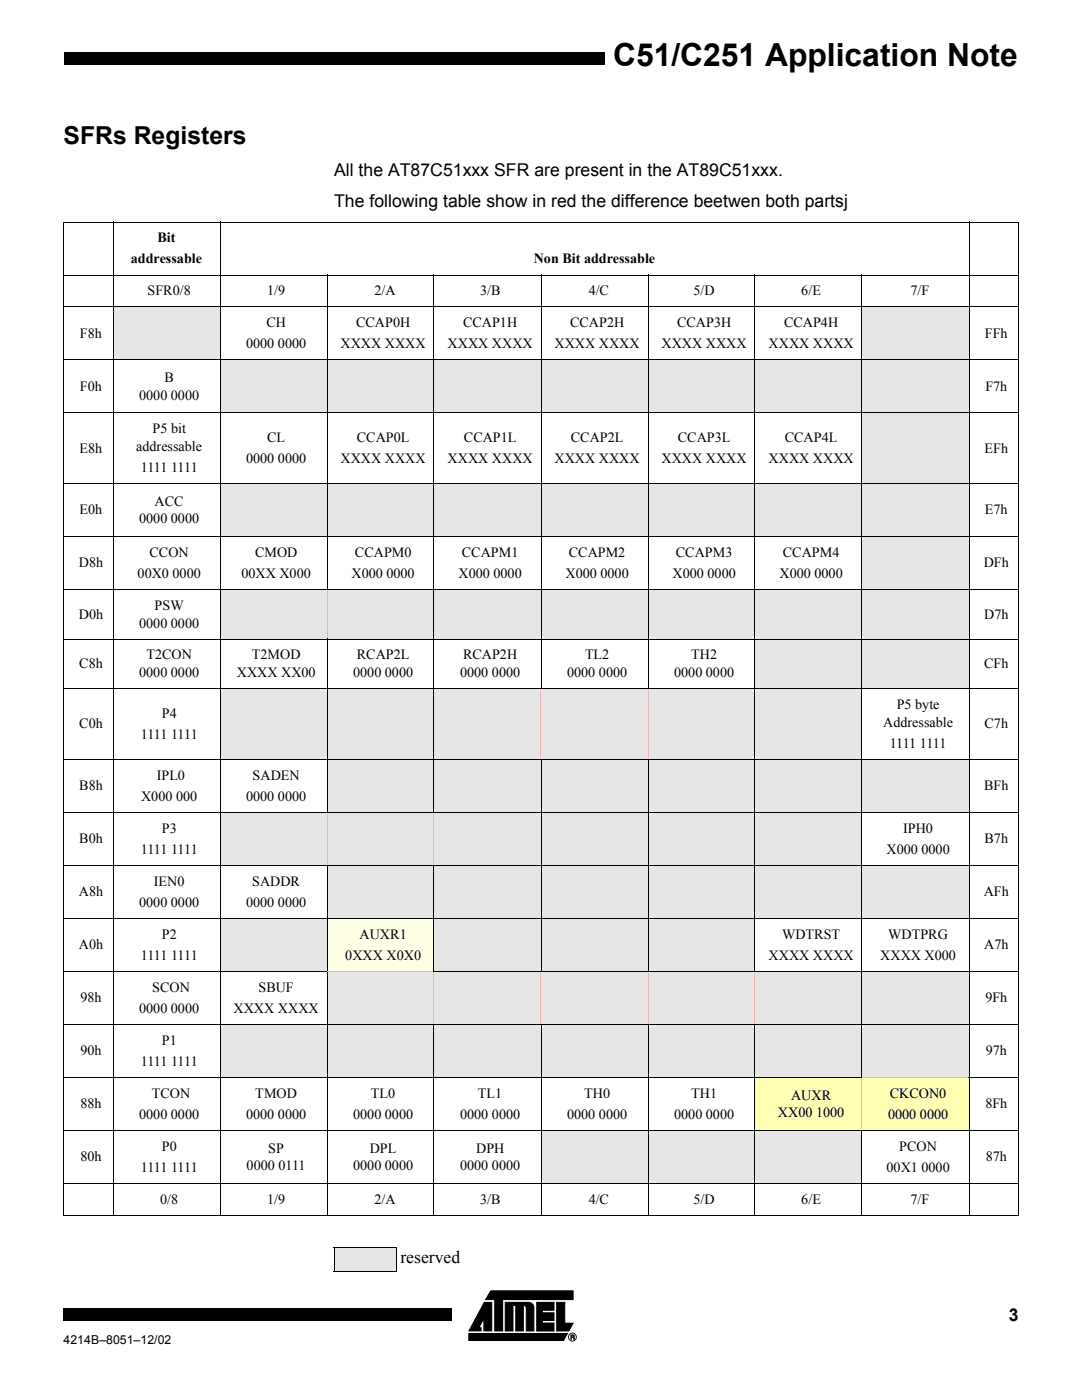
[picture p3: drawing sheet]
<svg xmlns="http://www.w3.org/2000/svg" width="216mm" height="279mm" viewBox="0 0 216 279" stroke-linecap="round" stroke-linejoin="round" font-family="sans-serif">
<path d="M0 10.5h120.6v2.4h-120.6zM12.7 261.1h1.2v2.4h-1.2zM13.9 261.1h76.2v2.4h-76.2z" fill="#000"/>
<g fill="#fff">
<path d="M0 6.4h12.7v12.7h-12.7z"/>
<path d="M92.3 256.7h23.8v11.9h-23.8z"/>
<path d="M93.2 257.5h22.1v10.3h-22.1z"/>
</g>
<path d="M96.6 259.9h1.5v5.7h-1.5v-2.5l-1.1 1.9h.5v.6h-2.4zM107.1 259.9h3.4v1.6h-2.3v.5h2.3v1.5h-2.3v.5h2.3v1.6h-3.4zM111.1 259.9h1.6v4.2h1.6l-.8 1.5h-2.4zM93.5 266.1h19.7l-.7 1.4h-19zM100.8 259.9h4.6a1.05 1.05 0 0 1 1.1 1.2v4.5h-1.5v-4.6a.52 .52 0 0 0-.6-.5v5.1h-1.5v-5.1h-.5v5.1h-1.6z" fill="#000" stroke="#000" stroke-width=".2"/>
<path d="M97.9 257.6h16.5v1.8h-14.1v6.2h-1.6v-6.2h-1.8z" fill="#000"/>
<path d="M97.9 257.6h16.5v1.8h-14.1v6.2h-1.6v-6.2h-1.8z" fill="none" stroke="#000" stroke-width=".2"/>
<g fill="#231f20">
<path d="M114.3 266.4l.2 .1v.4l.1 .4-.3-.4 .2-.2z"/>
<path d="M113.9 266.4h.4l-.3 .1v.3h.3l-.3 .1v.4h-.1z"/>
</g>
<g fill="none" stroke="#231f20" stroke-width=".2">
<path d="M113.9 266.4l.6 .1v.4l.1 .4h-.1l-.2-.4h-.3v.4h-.1zM114 266.5h.4v.3h-.4z"/>
<circle cx="114.2" cy="266.8" r=".8"/>
</g>
<g fill="#fff">
<path d="M12.7 44.3h31.2v10.6h-31.2z"/>
<path d="M43.9 44.3h149.5v10.6h-149.5z"/>
<path d="M193.4 44.3h9.8v10.6h-9.8z"/>
<path d="M12.7 54.9h31.2v6.4h-31.2z"/>
<path d="M43.9 54.9h21.4v6.4h-21.4z"/>
<path d="M65.3 54.9h21.3v6.4h-21.3z"/>
<path d="M86.6 54.9h21.3v6.4h-21.3z"/>
<path d="M107.9 54.9h21.4v6.4h-21.4z"/>
<path d="M129.3 54.9h21.3v6.4h-21.3z"/>
<path d="M150.6 54.9h21.4v6.4h-21.4z"/>
<path d="M172 54.9h21.4v6.4h-21.4z"/>
<path d="M193.4 54.9h9.8v6.4h-9.8z"/>
<path d="M12.7 61.3h9.9v10.5h-9.9z"/>
</g>
<path d="M22.6 61.3h21.3v10.5h-21.3z" fill="#e6e6e6"/>
<g fill="#fff">
<path d="M43.9 61.3h21.4v10.5h-21.4z"/>
<path d="M65.3 61.3h21.3v10.5h-21.3z"/>
<path d="M86.6 61.3h21.3v10.5h-21.3z"/>
<path d="M107.9 61.3h21.4v10.5h-21.4z"/>
<path d="M129.3 61.3h21.3v10.5h-21.3z"/>
<path d="M150.6 61.3h21.4v10.5h-21.4z"/>
</g>
<path d="M172 61.3h21.4v10.5h-21.4z" fill="#e6e6e6"/>
<g fill="#fff">
<path d="M193.4 61.3h9.8v10.5h-9.8z"/>
<path d="M12.7 71.8h9.9v10.6h-9.9z"/>
<path d="M22.6 71.8h21.3v10.6h-21.3z"/>
</g>
<path d="M43.9 71.8h149.5v10.6h-149.5z" fill="#e6e6e6"/>
<g fill="#fff">
<path d="M193.4 71.8h9.8v10.6h-9.8z"/>
<path d="M12.7 82.4h9.9v14.1h-9.9z"/>
<path d="M22.6 82.4h21.3v14.1h-21.3z"/>
<path d="M43.9 82.4h21.4v14.1h-21.4z"/>
<path d="M65.3 82.4h21.3v14.1h-21.3z"/>
<path d="M86.6 82.4h21.3v14.1h-21.3z"/>
<path d="M107.9 82.4h21.4v14.1h-21.4z"/>
<path d="M129.3 82.4h21.3v14.1h-21.3z"/>
<path d="M150.6 82.4h21.4v14.1h-21.4z"/>
</g>
<path d="M172 82.4h21.4v14.1h-21.4z" fill="#e6e6e6"/>
<g fill="#fff">
<path d="M193.4 82.4h9.8v14.1h-9.8z"/>
<path d="M12.7 96.5h9.9v10.6h-9.9z"/>
<path d="M22.6 96.5h21.3v10.6h-21.3z"/>
</g>
<path d="M43.9 96.5h149.5v10.6h-149.5z" fill="#e6e6e6"/>
<g fill="#fff">
<path d="M193.4 96.5h9.8v10.6h-9.8z"/>
<path d="M12.7 107.1h9.9v10.6h-9.9z"/>
<path d="M22.6 107.1h21.3v10.6h-21.3z"/>
<path d="M43.9 107.1h21.4v10.6h-21.4z"/>
<path d="M65.3 107.1h21.3v10.6h-21.3z"/>
<path d="M86.6 107.1h21.3v10.6h-21.3z"/>
<path d="M107.9 107.1h21.4v10.6h-21.4z"/>
<path d="M129.3 107.1h21.3v10.6h-21.3z"/>
<path d="M150.6 107.1h21.4v10.6h-21.4z"/>
</g>
<path d="M172 107.1h21.4v10.6h-21.4z" fill="#e6e6e6"/>
<g fill="#fff">
<path d="M193.4 107.1h9.8v10.6h-9.8z"/>
<path d="M12.7 117.7h9.9v9.9h-9.9z"/>
<path d="M22.6 117.7h21.3v9.9h-21.3z"/>
</g>
<path d="M43.9 117.7h149.5v9.9h-149.5z" fill="#e6e6e6"/>
<g fill="#fff">
<path d="M193.4 117.7h9.8v9.9h-9.8z"/>
<path d="M12.7 127.6h9.9v9.9h-9.9z"/>
<path d="M22.6 127.6h21.3v9.9h-21.3z"/>
<path d="M43.9 127.6h21.4v9.9h-21.4z"/>
<path d="M65.3 127.6h21.3v9.9h-21.3z"/>
<path d="M86.6 127.6h21.3v9.9h-21.3z"/>
<path d="M107.9 127.6h21.4v9.9h-21.4z"/>
<path d="M129.3 127.6h21.3v9.9h-21.3z"/>
</g>
<path d="M150.6 127.6h42.8v9.9h-42.8z" fill="#e6e6e6"/>
<g fill="#fff">
<path d="M193.4 127.6h9.8v9.9h-9.8z"/>
<path d="M12.7 137.5h9.9v14.1h-9.9z"/>
<path d="M22.6 137.5h21.3v14.1h-21.3z"/>
</g>
<path d="M43.9 137.5h128.1v14.1h-128.1z" fill="#e6e6e6"/>
<g fill="#fff">
<path d="M172 137.5h21.4v14.1h-21.4z"/>
<path d="M193.4 137.5h9.8v14.1h-9.8z"/>
<path d="M12.7 151.6h9.9v10.6h-9.9z"/>
<path d="M22.6 151.6h21.3v10.6h-21.3z"/>
<path d="M43.9 151.6h21.4v10.6h-21.4z"/>
</g>
<path d="M65.3 151.6h128.1v10.6h-128.1z" fill="#e6e6e6"/>
<g fill="#fff">
<path d="M193.4 151.6h9.8v10.6h-9.8z"/>
<path d="M12.7 162.2h9.9v10.5h-9.9z"/>
<path d="M22.6 162.2h21.3v10.5h-21.3z"/>
</g>
<path d="M43.9 162.2h128.1v10.5h-128.1z" fill="#e6e6e6"/>
<g fill="#fff">
<path d="M172 162.2h21.4v10.5h-21.4z"/>
<path d="M193.4 162.2h9.8v10.5h-9.8z"/>
<path d="M12.7 172.7h9.9v10.6h-9.9z"/>
<path d="M22.6 172.7h21.3v10.6h-21.3z"/>
<path d="M43.9 172.7h21.4v10.6h-21.4z"/>
</g>
<path d="M65.3 172.7h128.1v10.6h-128.1z" fill="#e6e6e6"/>
<g fill="#fff">
<path d="M193.4 172.7h9.8v10.6h-9.8z"/>
<path d="M12.7 183.3h9.9v10.6h-9.9z"/>
<path d="M22.6 183.3h21.3v10.6h-21.3z"/>
</g>
<path d="M43.9 183.3h21.4v10.6h-21.4z" fill="#e6e6e6"/>
<path d="M65.3 183.3h21.3v10.6h-21.3z" fill="#ffffe6"/>
<path d="M86.6 183.3h64v10.6h-64z" fill="#e6e6e6"/>
<g fill="#fff">
<path d="M150.6 183.3h21.4v10.6h-21.4z"/>
<path d="M172 183.3h21.4v10.6h-21.4z"/>
<path d="M193.4 183.3h9.8v10.6h-9.8z"/>
<path d="M12.7 193.9h9.9v10.6h-9.9z"/>
<path d="M22.6 193.9h21.3v10.6h-21.3z"/>
<path d="M43.9 193.9h21.4v10.6h-21.4z"/>
</g>
<path d="M65.3 193.9h128.1v10.6h-128.1z" fill="#e6e6e6"/>
<g fill="#fff">
<path d="M193.4 193.9h9.8v10.6h-9.8z"/>
<path d="M12.7 204.5h9.9v10.6h-9.9z"/>
<path d="M22.6 204.5h21.3v10.6h-21.3z"/>
</g>
<path d="M43.9 204.5h149.5v10.6h-149.5z" fill="#e6e6e6"/>
<g fill="#fff">
<path d="M193.4 204.5h9.8v10.6h-9.8z"/>
<path d="M12.7 215.1h9.9v10.6h-9.9z"/>
<path d="M22.6 215.1h21.3v10.6h-21.3z"/>
<path d="M43.9 215.1h21.4v10.6h-21.4z"/>
<path d="M65.3 215.1h21.3v10.6h-21.3z"/>
<path d="M86.6 215.1h21.3v10.6h-21.3z"/>
<path d="M107.9 215.1h21.4v10.6h-21.4z"/>
<path d="M129.3 215.1h21.3v10.6h-21.3z"/>
</g>
<g fill="#ffffb3">
<path d="M150.6 215.1h21.4v10.6h-21.4z"/>
<path d="M172 215.1h21.4v10.6h-21.4z"/>
</g>
<g fill="#fff">
<path d="M193.4 215.1h9.8v10.6h-9.8z"/>
<path d="M12.7 225.7h9.9v10.5h-9.9z"/>
<path d="M22.6 225.7h21.3v10.5h-21.3z"/>
<path d="M43.9 225.7h21.4v10.5h-21.4z"/>
<path d="M65.3 225.7h21.3v10.5h-21.3z"/>
<path d="M86.6 225.7h21.3v10.5h-21.3z"/>
</g>
<path d="M107.9 225.7h64.1v10.5h-64.1z" fill="#e6e6e6"/>
<g fill="#fff">
<path d="M172 225.7h21.4v10.5h-21.4z"/>
<path d="M193.4 225.7h9.8v10.5h-9.8z"/>
<path d="M12.7 236.2h31.2v6.4h-31.2z"/>
<path d="M43.9 236.2h21.4v6.4h-21.4z"/>
<path d="M65.3 236.2h21.3v6.4h-21.3z"/>
<path d="M86.6 236.2h21.3v6.4h-21.3z"/>
<path d="M107.9 236.2h21.4v6.4h-21.4z"/>
<path d="M129.3 236.2h21.3v6.4h-21.3z"/>
<path d="M150.6 236.2h21.4v6.4h-21.4z"/>
<path d="M172 236.2h21.4v6.4h-21.4z"/>
<path d="M193.4 236.2h9.8v6.4h-9.8z"/>
</g>
<g fill="none" stroke="#000" stroke-width=".2">
<path d="M12.6 44.3h190.7M12.6 54.9h190.7M12.7 44.4v198.1M22.6 44.2v198.5M43.9 44.2v198.5M65.3 54.8v63M86.6 54.8v107.4M107.9 54.8v82.8M129.3 54.8v82.8M150.6 54.8v139.2M172 54.8v160.4M193.4 44.2v198.5"/>
<path d="M203.2 44.4v198.1M12.6 61.3h190.7M12.6 71.8h190.7M12.6 82.4h190.7M12.6 96.5h190.7M12.6 107.1h190.7M12.6 117.7h190.7M12.6 127.6h190.7M12.6 137.5h190.7M65.3 127.5v34.7M12.6 151.6h190.7M107.9 151.5v42.5"/>
<path d="M129.3 151.5v42.5M12.6 162.2h190.7M12.6 172.7h190.7M65.3 172.7v70M86.6 172.7v21.3M12.6 183.3h190.7M12.6 193.9h52.7M86.5 193.9h116.8M12.6 204.5h190.7M12.6 215.1h159.5M86.6 204.4v38.3M107.9 204.4v38.3"/>
<path d="M129.3 204.4v38.3M150.6 204.4v38.3M193.3 215.1h10M12.6 225.7h190.7M12.6 236.2h190.7M172 225.6v17.1M12.6 242.6h190.7"/>
</g>
<path d="M65.3 117.6v10.1M107.9 137.4v14.3M129.3 137.4v14.3M65.3 162.1v10.7M86.6 162.1v10.7M65.2 193.9h21.5M86.6 193.8v10.8M107.9 193.8v10.8M129.3 193.8v10.8M150.6 193.8v10.8M171.9 215.1h21.5M172 215v10.7" fill="none" stroke="#ffb3b3" stroke-width=".2"/>
<path d="M66.7 248.9h12.4v5h-12.4z" fill="#e6e6e6"/>
<path d="M79.1 248.9h40v5h-40z" fill="#fff"/>
<path d="M66.6 248.9h12.6M66.6 253.9h12.6M66.7 249v4.8M79.1 249v4.8" fill="none" stroke="#000" stroke-width=".2"/>
<text font-size="6.3" x="122.3" y="13.2">C51/C251 Application Note</text>
<text font-size="4.9" x="12.7" y="28.7">SFRs Registers</text>
<g font-size="3.5">
<text x="66.7" y="35">All the AT87C51xxx SFR are present in the AT89C51xxx.</text>
<text x="66.7" y="41.4">The following table show in red the difference beetwen both partsj</text>
<text x="79.9" y="252">reserved</text>
<text x="201.3" y="263.7">3</text>
</g>
<g font-size="2.8">
<text x="26.1" y="52.6">addressable</text>
<text x="31.4" y="48.3">Bit</text>
<text x="106.5" y="52.6">Non Bit addressable</text>
<text x="29.4" y="58.9">SFR0/8</text>
<text x="53.3" y="58.9">1/9</text>
<text x="74.7" y="58.9">2/A</text>
<text x="95.8" y="58.9">3/B</text>
<text x="117.5" y="58.9">4/C</text>
<text x="138.4" y="58.9">5/D</text>
<text x="159.9" y="58.9">6/E</text>
<text x="181.7" y="58.9">7/F</text>
<text x="53.1" y="65.3">CH</text>
<text x="71.1" y="65.3">CCAP0H</text>
<text x="92.4" y="65.3">CCAP1H</text>
<text x="113.7" y="65.3">CCAP2H</text>
<text x="135.1" y="65.3">CCAP3H</text>
<text x="156.4" y="65.3">CCAP4H</text>
<text x="16" y="67.4">F8h</text>
<text x="49.1" y="69.5">0000 0000</text>
<text x="68" y="69.5">XXXX XXXX</text>
<text x="89.3" y="69.5">XXXX XXXX</text>
<text x="110.7" y="69.5">XXXX XXXX</text>
<text x="132" y="69.5">XXXX XXXX</text>
<text x="153.4" y="69.5">XXXX XXXX</text>
<text x="196.5" y="67.4">FFh</text>
<text x="16" y="78">F0h</text>
<text x="32.8" y="76.2">B</text>
<text x="196.6" y="78">F7h</text>
<text x="27.8" y="79.7">0000 0000</text>
<text x="27.2" y="90">addressable</text>
<text x="30.4" y="86.4">P5 bit</text>
<text x="53.3" y="88.2">CL</text>
<text x="71.2" y="88.2">CCAP0L</text>
<text x="92.6" y="88.2">CCAP1L</text>
<text x="113.9" y="88.2">CCAP2L</text>
<text x="135.3" y="88.2">CCAP3L</text>
<text x="156.6" y="88.2">CCAP4L</text>
<text x="15.9" y="90.3">E8h</text>
<text x="28.1" y="94.2">1111 1111</text>
<text x="49.1" y="92.4">0000 0000</text>
<text x="68" y="92.4">XXXX XXXX</text>
<text x="89.3" y="92.4">XXXX XXXX</text>
<text x="110.7" y="92.4">XXXX XXXX</text>
<text x="132" y="92.4">XXXX XXXX</text>
<text x="153.4" y="92.4">XXXX XXXX</text>
<text x="196.4" y="90.3">EFh</text>
<text x="30.9" y="100.9">ACC</text>
<text x="15.9" y="102.7">E0h</text>
<text x="27.8" y="104.4">0000 0000</text>
<text x="196.5" y="102.7">E7h</text>
<text x="15.7" y="113.2">D8h</text>
<text x="29.8" y="111.1">CCON</text>
<text x="50.9" y="111.1">CMOD</text>
<text x="70.8" y="111.1">CCAPM0</text>
<text x="92.2" y="111.1">CCAPM1</text>
<text x="113.5" y="111.1">CCAPM2</text>
<text x="134.9" y="111.1">CCAPM3</text>
<text x="156.2" y="111.1">CCAPM4</text>
<text x="196.3" y="113.2">DFh</text>
<text x="27.5" y="115.4">00X0 0000</text>
<text x="48.2" y="115.4">00XX X000</text>
<text x="70.1" y="115.4">X000 0000</text>
<text x="91.5" y="115.4">X000 0000</text>
<text x="112.8" y="115.4">X000 0000</text>
<text x="134.2" y="115.4">X000 0000</text>
<text x="155.6" y="115.4">X000 0000</text>
<text x="15.7" y="123.5">D0h</text>
<text x="27.8" y="125.2">0000 0000</text>
<text x="30.9" y="121.7">PSW</text>
<text x="196.4" y="123.5">D7h</text>
<text x="29.2" y="131.6">T2CON</text>
<text x="50.2" y="131.6">T2MOD</text>
<text x="71.2" y="131.6">RCAP2L</text>
<text x="92.4" y="131.6">RCAP2H</text>
<text x="116.7" y="131.6">TL2</text>
<text x="137.9" y="131.6">TH2</text>
<text x="15.8" y="133.3">C8h</text>
<text x="27.8" y="135.1">0000 0000</text>
<text x="47.2" y="135.1">XXXX XX00</text>
<text x="70.5" y="135.1">0000 0000</text>
<text x="91.8" y="135.1">0000 0000</text>
<text x="113.2" y="135.1">0000 0000</text>
<text x="134.5" y="135.1">0000 0000</text>
<text x="196.4" y="133.3">CFh</text>
<text x="32.3" y="143.2">P4</text>
<text x="178.9" y="141.5">P5 byte</text>
<text x="15.8" y="145.4">C0h</text>
<text x="28.1" y="147.5">1111 1111</text>
<text x="176.2" y="145">Addressable</text>
<text x="177.5" y="149.2">1111 1111</text>
<text x="196.4" y="145.4">C7h</text>
<text x="31.3" y="155.6">IPL0</text>
<text x="50.4" y="155.6">SADEN</text>
<text x="15.8" y="157.7">B8h</text>
<text x="28.2" y="159.8">X000 000</text>
<text x="49.1" y="159.8">0000 0000</text>
<text x="196.4" y="157.7">BFh</text>
<text x="32.3" y="166.2">P3</text>
<text x="180.2" y="166.2">IPH0</text>
<text x="15.8" y="168.3">B0h</text>
<text x="28.1" y="170.4">1111 1111</text>
<text x="176.9" y="170.4">X000 0000</text>
<text x="196.4" y="168.3">B7h</text>
<text x="15.7" y="178.9">A8h</text>
<text x="30.7" y="176.7">IEN0</text>
<text x="50.3" y="176.7">SADDR</text>
<text x="196.3" y="178.9">AFh</text>
<text x="27.8" y="181">0000 0000</text>
<text x="49.1" y="181">0000 0000</text>
<text x="15.7" y="189.4">A0h</text>
<text x="28.1" y="191.6">1111 1111</text>
<text x="32.3" y="187.3">P2</text>
<text x="68.9" y="191.6">0XXX X0X0</text>
<text x="71.8" y="187.3">AUXR1</text>
<text x="153.4" y="191.6">XXXX XXXX</text>
<text x="156.1" y="187.3">WDTRST</text>
<text x="175.6" y="191.6">XXXX X000</text>
<text x="177.2" y="187.3">WDTPRG</text>
<text x="196.4" y="189.4">A7h</text>
<text x="30.4" y="197.9">SCON</text>
<text x="51.6" y="197.9">SBUF</text>
<text x="16" y="200">98h</text>
<text x="27.8" y="202.1">0000 0000</text>
<text x="46.6" y="202.1">XXXX XXXX</text>
<text x="196.6" y="200">9Fh</text>
<text x="32.3" y="208.5">P1</text>
<text x="16" y="210.6">90h</text>
<text x="28.1" y="212.7">1111 1111</text>
<text x="196.7" y="210.6">97h</text>
<text x="16" y="221.2">88h</text>
<text x="30.3" y="219.1">TCON</text>
<text x="50.9" y="219.1">TMOD</text>
<text x="74" y="219.1">TL0</text>
<text x="95.4" y="219.1">TL1</text>
<text x="116.6" y="219.1">TH0</text>
<text x="137.9" y="219.1">TH1</text>
<text x="157.9" y="219.4">AUXR</text>
<text x="177.6" y="219.1">CKCON0</text>
<text x="196.6" y="221.2">8Fh</text>
<text x="27.8" y="223.3">0000 0000</text>
<text x="49.1" y="223.3">0000 0000</text>
<text x="70.5" y="223.3">0000 0000</text>
<text x="91.8" y="223.3">0000 0000</text>
<text x="113.2" y="223.3">0000 0000</text>
<text x="134.5" y="223.3">0000 0000</text>
<text x="155.2" y="222.9">XX00 1000</text>
<text x="177.2" y="223.3">0000 0000</text>
<text x="16" y="231.8">80h</text>
<text x="28.1" y="233.9">1111 1111</text>
<text x="32.3" y="229.7">P0</text>
<text x="49.2" y="233.5">0000 0111</text>
<text x="53.5" y="230">SP</text>
<text x="70.5" y="233.5">0000 0000</text>
<text x="73.8" y="230">DPL</text>
<text x="91.8" y="233.5">0000 0000</text>
<text x="95" y="230">DPH</text>
<text x="176.9" y="233.9">00X1 0000</text>
<text x="179.5" y="229.7">PCON</text>
<text x="196.7" y="231.8">87h</text>
<text x="32" y="240.2">0/8</text>
<text x="53.3" y="240.2">1/9</text>
<text x="74.7" y="240.2">2/A</text>
<text x="95.8" y="240.2">3/B</text>
<text x="117.5" y="240.2">4/C</text>
<text x="138.4" y="240.2">5/D</text>
<text x="159.9" y="240.2">6/E</text>
<text x="181.7" y="240.2">7/F</text>
</g>
<text font-size="2.5" x="12.7" y="268.1">4214B–8051–12/02</text>
</svg>
